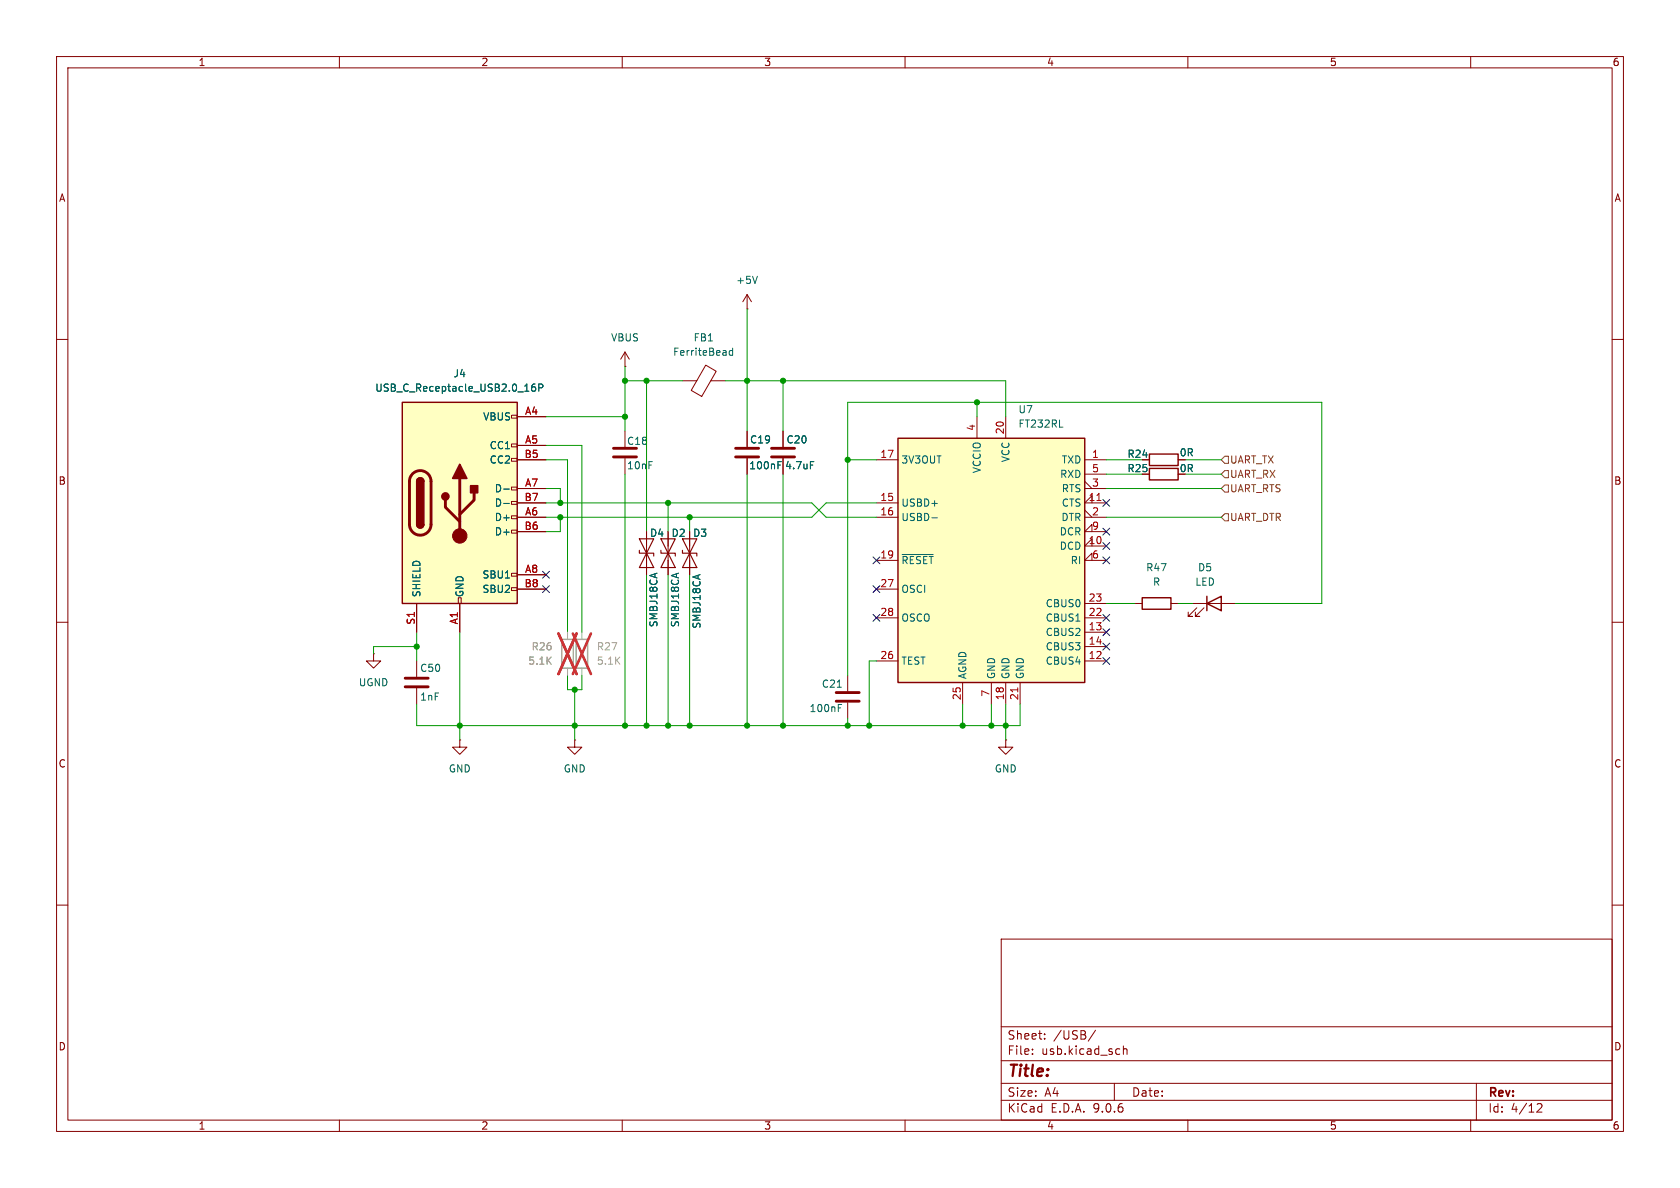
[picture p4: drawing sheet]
<svg xmlns="http://www.w3.org/2000/svg" width="297mm" height="210mm" viewBox="0 0 297 210" stroke-linecap="round" stroke-linejoin="round" font-family="sans-serif">
<g fill="none" stroke="#840000" stroke-width=".18">
<path d="M10 10h277v190h-277zM12 12h273v186h-273zM60 10v2M110 10v2M160 10v2M210 10v2M260 10v2M10 60h2M285 60h2M10 110h2M66 115.6v1.2h1.3l-1.3 1.3-1.2-1.3h1.2M66 115.6h.1"/>
<path d="M73.7 116.8v2.8M200.7 106.7h1.2M207 106.7h1.3M285 110h2M73.7 121.7v2.8M10 160h2M177 166h108v32h-108zM285 160h2M60 198v2M110 198v2M160 198v2M177 194.5h108"/>
<path d="M177 191.5h108M177 187.5h108M177 181.5h108M182.5 186.3v.1M182.5 185.5v.1M184.7 183.6v.1M184.7 182.8v.1M193.7 182.1l-1.3 2M197 191.5v3M197.8 185.4l.2 .1M198 186.3l-.2 .1M198.6 184.9v1.5"/>
<path d="M198.6 185.5l.2-.1 .4 .1v.9M210 198v2M260 198v2M261 191.5v6.5M271.7 195.2l.6-.1 .2 .1 .1 .3-.9 1.1h.9"/>
</g>
<path d="M201.9 105.7h5.1v2h-5.1z" fill="none" stroke="#840000" stroke-width=".25"/>
<path d="M71.6 119.9h4.1M71.6 121.4h4.1" fill="none" stroke="#840000" stroke-width=".51"/>
<path d="M71.1 71.1h20.3v35.6h-20.3z" fill="#ffffc2"/>
<g fill="none" stroke="#840000" stroke-width=".18">
<path d="M90.4 73.4h1v.5h-1zM90.4 78.5h1v.5h-1zM91.4 73.7h5.1M91.4 78.7h5.1M132.1 76.2v2.8M138.4 76.2v2.8M90.4 81h1v.5h-1zM90.4 86.1h1v.5h-1zM90.4 88.6h1v.6h-1zM90.4 91.2h1v.5h-1zM90.4 93.7h1v.5h-1zM91.4 81.3h5.1"/>
<path d="M91.4 86.4h5.1M91.4 88.9h5.1M91.4 91.4h5.1M91.4 94h5.1M121.9 94v7.6M132.1 81v2.8M138.4 81v2.8M73.7 106.7v5.1M81 105.7h.5v1h-.5zM81.3 106.7v5.1M90.4 101.3h1v.6h-1zM90.4 103.9h1v.5h-1z"/>
<path d="M91.4 101.6h5.1M91.4 104.1h5.1M149.9 119.4v2.8M210.8 106.7h7.6M211.6 107.4l-1.5 1.6h.7h-.7v-.8M212.9 107.4l-1.6 1.6h.8h-.8v-.8M81.3 130.8v1.3h1.2l-1.2 1.3-1.3-1.3h1.3M81.3 130.8h.1M149.9 124.2v2.8M177.8 130.8v1.3h1.3l-1.3 1.3-1.3-1.3h1.3M177.8 130.8h.1"/>
</g>
<path d="M71.1 71.1h20.3v35.6h-20.3zM73.7 85.1a.64 .64 0 0 1 .6-.6 .64 .64 0 0 1 .6 .6M73.7 92.7a.64 .64 0 0 0 .6 .6 .64 .64 0 0 0 .6-.6M213.4 106.7l2.5-1.3v2.6zM213.4 105.4v2.6" fill="none" stroke="#840000" stroke-width=".25"/>
<path d="M130 79.2h4.1M136.4 79.2h4.1M72.9 83.8a1.9 1.9 0 0 1 2.1-.5 1.9 1.9 0 0 1 1.2 1.8v7.6a1.91 1.91 0 0 1-1.9 1.9 1.91 1.91 0 0 1-1.9-1.9v-7.8l.2-.6zM78.7 88.4v1.3l2.6 2.5M81.3 84.6v10.1M83.8 87.1v1.3l-2.5 2.5M130 80.8h4.1M136.4 80.8h4.1M147.8 122.4h4.1M147.8 124h4.1" fill="none" stroke="#840000" stroke-width=".51"/>
<g fill="#840000" stroke="#840000" stroke-width=".25">
<path d="M73.7 85.1h1.2v7.6h-1.2z"/>
<path d="M73.8 84.6a.64 .64 0 0 1 .7-.1 .64 .64 0 0 1 .4 .6h-1.2z"/>
<path d="M73.7 92.7h1.2a.64 .64 0 0 1-.6 .6 .64 .64 0 0 1-.6-.6z"/>
<path d="M81.3 82l1.2 2.6h-2.5z"/>
<path d="M83.2 85.9h1.3v1.2h-1.3z"/>
<circle cx="78.7" cy="87.8" r=".63"/>
</g>
<circle cx="81.3" cy="94.7" r="1.27" fill="#840000" stroke="#840000" stroke-width=".18"/>
<path d="M94.6 67.9l-.4 .1a.86 .86 0 0 0 0 1.2l.4-.2 .1-.4-.2-.2h-.3l-.2 .2M95.2 68.6l.7-.1 .1-.2-.1-.3-.7-.1v1.3M89.1 86.5h.9M89.1 89h.9M137.5 82.2h.5M137.5 81.6h.6M143.3 81.6h.6M148 121.5h.7M148.2 125.1h.4M148.2 124.5h.6" fill="none" stroke="#006464" stroke-width=".18"/>
<path d="M120.6 97.3v.5h2.6v.5M120.6 95.3h2.6l-1.3 2.5zM121.9 97.8l1.3 2.5h-2.6z" fill="none" stroke="#840000" stroke-width=".2"/>
<path d="M158.7 77.5h33.1v43.2h-33.1z" fill="#ffffc2"/>
<path d="M158.7 77.5h33.1v43.2h-33.1zM203.2 80.3h5.1v2h-5.1zM203.2 82.8h5.1v2h-5.1z" fill="none" stroke="#840000" stroke-width=".25"/>
<g fill="none" stroke="#840000" stroke-width=".18">
<path d="M132.1 54.6h.1M132.1 52.1l-.8 1.2M132.1 52.1l.7 1.2M132.1 52.1v2.5M91.4 73.7h5.1M91.4 78.7h5.1M110.5 64.8h.1M110.5 62.2v2.6M110.5 76.2v2.8M110.5 62.2l-.8 1.3M110.5 62.2l.8 1.3M120.6 67.3h2.6"/>
<path d="M124.8 64.5l1.8 1.1-2.5 4.5-1.9-1.1zM125.7 67.3h2.6M132.1 76.2v2.8M138.4 76.2v2.8M172.7 73.7v3.8M177.8 73.7v3.8M91.4 81.3h5.1M91.4 88.9h5.1M91.4 91.4h5.1M91.4 86.4h5.1M91.4 94h5.1M110.5 81v2.8"/>
<path d="M114.3 94v7.6M118.1 94v7.6M121.9 94v2.5M121.9 99.1v2.5M132.1 81v2.8M138.4 81v2.8M154.9 81.3h3.8M154.9 88.9h3.8M154.9 91.4h3.8M154.9 99.1h3.8M191.8 81.3h3.8M191.8 91.4h3.8"/>
<path d="M191.8 83.8h3.8M191.8 86.4h3.8M191.8 85.1l1.2 1.3M191.8 90.2l1.2 1.2M193 88.9v-1.3l-1.2 1.3h3.8M193 94v-1.3l-1.2 1.3h3.8M193 96.5v-1.2l-1.2 1.2h3.8M193 99.1v-1.3l-1.2 1.3h3.8M201.9 81.3h1.3M201.9 83.8h1.3M73.7 106.7v5.1M81.3 106.7v5.1"/>
<path d="M91.4 104.1h5.1M91.4 101.6h5.1M154.9 104.1h3.8M154.9 109.2h3.8M154.9 116.8h3.8M191.8 109.2h3.8M191.8 116.8h3.8M191.8 106.7h3.8M191.8 111.8h3.8M191.8 114.3h3.8M101.6 130.8v1.3h1.3l-1.3 1.3-1.3-1.3h1.3M101.6 130.8h.1"/>
<path d="M170.2 120.7v3.8M175.3 120.7v3.8M177.8 120.7v3.8M180.3 120.7v3.8"/>
</g>
<g fill="none" stroke="#006464" stroke-width=".18">
<path d="M133.9 48.8l-.4 1.3M94.6 67.9l-.4 .1a.86 .86 0 0 0 0 1.2l.4-.2 .1-.4-.2-.2h-.3l-.2 .2M95.2 68.6l.7-.1 .1-.2-.1-.3-.7-.1v1.3M129.5 61.5v1.3M129.5 62h-.3l-.3 .2 .1 .5h.5M187.3 75.5h.6M89.1 86.5h.9M89.1 89h.9M137.5 81.6h.6M137.5 82.2h.5M143.3 81.6h.6M159.5 98h5.5"/>
<path d="M164.7 91.5h1"/>
</g>
<path d="M193.9 88.5h.7M179.9 121.6v.7" fill="none" stroke="#a90000" stroke-width=".18"/>
<path d="M108.5 79.2h4M108.5 80.8h4" fill="none" stroke="#840000" stroke-width=".51"/>
<path d="M113 97.3v.5h2.6v.5M113 95.3h2.6l-1.3 2.5zM114.3 97.8l1.3 2.5h-2.6zM116.8 97.3v.5h2.6v.5M116.8 95.3h2.6l-1.3 2.5zM118.1 97.8l1.3 2.5h-2.6z" fill="none" stroke="#840000" stroke-width=".2"/>
<path d="M99.3 113h2v5.1h-2zM101.9 113h2v5.1h-2z" fill="none" stroke="#a1a1a1" stroke-width=".25"/>
<path d="M100.3 111.8v1.2M100.3 118.1v1.3M102.9 111.8v1.2M102.9 118.1v1.3" fill="none" stroke="#a1a1a1" stroke-width=".18"/>
<path d="M98.7 112l3.2 7.2M101.3 112l3.2 7.2M101.9 112l-3.2 7.2M104.5 112l-3.2 7.2" fill="none" stroke="#e12e31" stroke-width=".46"/>
<path d="M215.9 83.8l.6-.6h.7v1.3h-.7zM216.5 80.6h.7v1.3h-.7l-.6-.6zM216.5 90.8h.7v1.3h-.7l-.6-.7zM216.5 85.7h.7v1.3h-.7l-.6-.6z" fill="none" stroke="#725600" stroke-width=".18"/>
<g fill="none" stroke="#009600" stroke-width=".18">
<path d="M132.1 54.6v21.6M96.5 73.7h14M96.5 78.7h6.4v33.1M110.5 67.3h10.1M110.5 64.8v11.4M114.3 67.3v26.7M128.3 67.3h49.5v6.4M138.4 67.3v8.9M172.7 71.1v2.6M96.5 81.3h3.8v30.5M96.5 86.4h2.6v2.5M96.5 88.9h47l2.5 2.5h8.9"/>
<path d="M99.1 91.4v2.6h-2.6M110.5 83.8v44.5M118.1 88.9v5.1M121.9 91.4v2.6M132.1 83.8v44.5M138.4 83.8v44.5M149.9 81.3h5M154.9 88.9h-8.9l-2.5 2.5h-47M195.6 86.4h20.3M195.6 91.4h20.3M195.6 83.8h6.3M195.6 81.3h6.3"/>
<path d="M209.5 83.8h6.4M209.5 81.3h6.4M73.7 111.8v5M73.7 114.3h-7.7v1.3M81.3 111.8v19M100.3 119.4v2.5h2.6v-2.5M114.3 101.6v26.7M118.1 101.6v26.7M121.9 101.6v26.7M154.9 116.8h-1.2v11.5M195.6 106.7h5.1M208.3 106.7h2.5"/>
<path d="M218.4 106.7h15.3v-35.6h-83.8v48.3M73.7 124.5v3.8h106.6v-3.8M101.6 121.9v8.9M149.9 127v1.3M170.2 124.5v3.8M175.3 124.5v3.8M177.8 124.5v6.3"/>
</g>
<g fill="none" stroke="#000084" stroke-width=".18">
<path d="M154.3 98.5l1.2 1.2M155.5 98.5l-1.2 1.2M195 98.5l1.2 1.2M195 95.9l1.2 1.2M195 93.4l1.2 1.2M195 88.3l1.2 1.2M196.2 98.5l-1.2 1.2M196.2 95.9l-1.2 1.2M196.2 93.4l-1.2 1.2M196.2 88.3l-1.2 1.2M95.9 103.5l1.2 1.2M95.9 101l1.2 1.2"/>
<path d="M97.1 103.5l-1.2 1.2M97.1 101l-1.2 1.2M154.3 103.5l1.2 1.2M154.3 108.6l1.2 1.2M155.5 103.5l-1.2 1.2M155.5 108.6l-1.2 1.2M195 111.2l1.2 1.2M195 113.7l1.2 1.2M195 108.6l1.2 1.2M195 116.2l1.2 1.2M196.2 111.2l-1.2 1.2M196.2 113.7l-1.2 1.2"/>
<path d="M196.2 108.6l-1.2 1.2M196.2 116.2l-1.2 1.2"/>
</g>
<g fill="#009600" stroke="#009600" stroke-width=".18">
<circle cx="101.6" cy="121.9" r=".46"/>
<circle cx="101.6" cy="128.3" r=".46"/>
<circle cx="110.5" cy="128.3" r=".46"/>
<circle cx="73.7" cy="114.3" r=".46"/>
<circle cx="114.3" cy="128.3" r=".46"/>
<circle cx="121.9" cy="128.3" r=".46"/>
<circle cx="118.1" cy="128.3" r=".46"/>
<circle cx="81.3" cy="128.3" r=".46"/>
<circle cx="149.9" cy="81.3" r=".46"/>
<circle cx="172.7" cy="71.1" r=".46"/>
<circle cx="153.7" cy="128.3" r=".46"/>
<circle cx="149.9" cy="128.3" r=".46"/>
<circle cx="138.4" cy="67.3" r=".46"/>
<circle cx="132.1" cy="67.3" r=".46"/>
<circle cx="132.1" cy="128.3" r=".46"/>
<circle cx="138.4" cy="128.3" r=".46"/>
<circle cx="175.3" cy="128.3" r=".46"/>
<circle cx="170.2" cy="128.3" r=".46"/>
<circle cx="177.8" cy="128.3" r=".46"/>
<circle cx="118.1" cy="88.9" r=".46"/>
<circle cx="121.9" cy="91.4" r=".46"/>
<circle cx="110.5" cy="73.7" r=".46"/>
<circle cx="99.1" cy="91.4" r=".46"/>
<circle cx="99.1" cy="88.9" r=".46"/>
<circle cx="114.3" cy="67.3" r=".46"/>
<circle cx="110.5" cy="67.3" r=".46"/>
</g>
<text font-size="2.8" fill="#840000" x="178" y="190.9">Title:</text>
<g font-size="2.1" fill="#840000">
<text x="178" y="184">Sheet:</text>
<text x="186.2" y="184">/USB/</text>
<text x="178" y="186.7">File:</text>
<text x="184.1" y="186.7">usb.kicad_sch</text>
<text x="178" y="196.9">KiCad</text>
<text x="178" y="194.1">Size:</text>
<text x="184.7" y="194.1">A4</text>
<text x="185.7" y="196.9">E.D.A.</text>
<text x="193.3" y="196.9">9.0.6</text>
<text x="200" y="194.1">Date:</text>
<text x="263" y="194.3">Rev:</text>
<text x="263" y="196.9">Id:</text>
<text x="267.1" y="196.9">4/12</text>
</g>
<g font-size="1.8" fill="#840000">
<text x="35" y="11.9">1</text>
<text x="85" y="11.9">2</text>
<text x="135" y="11.9">3</text>
<text x="185" y="11.9">4</text>
<text x="235" y="11.9">5</text>
<text x="285" y="11.9">6</text>
<text x="10.3" y="35.9">A</text>
<text x="285.3" y="35.9">A</text>
<text x="208.5" y="80.9">0R</text>
<text x="208.5" y="83.7">0R</text>
<text x="10.3" y="85.9">B</text>
<text x="285.3" y="85.9">B</text>
<text x="10.3" y="135.9">C</text>
<text x="285.3" y="135.9">C</text>
<text x="10.3" y="185.9">D</text>
<text x="285.3" y="185.9">D</text>
<text x="35" y="199.9">1</text>
<text x="85" y="199.9">2</text>
<text x="135" y="199.9">3</text>
<text x="185" y="199.9">4</text>
<text x="235" y="199.9">5</text>
<text x="285" y="199.9">6</text>
</g>
<g font-size="1.8" fill="#006464">
<text x="130" y="50.4">+5V</text>
<text x="107.9" y="60.6">VBUS</text>
<text x="118.9" y="63.1">FerriteBead</text>
<text x="122.5" y="60.6">FB1</text>
<text x="66.2" y="69.4">USB_C_Receptacle_USB2.0_16P</text>
<text x="80.1" y="66.9">J4</text>
<text x="85.3" y="74.5">VBUS</text>
<text x="180" y="73.3">U7</text>
<text x="180" y="75.8">FT232RL</text>
<text x="86.5" y="79.6">CC1</text>
<text x="86.5" y="82.1">CC2</text>
<text x="110.8" y="78.8">C18</text>
<text x="110.8" y="83.2">10nF</text>
<text x="132.4" y="83.2">100nF</text>
<text x="132.5" y="78.6">C19</text>
<text x="138.7" y="83.2">4.7uF</text>
<text x="138.9" y="78.6">C20</text>
<text x="159.3" y="82.1">3V3OUT</text>
<text x="173.6" y="83.7" transform="rotate(-90 173.6 83.7)">VCCIO</text>
<text x="178.7" y="81.8" transform="rotate(-90 178.7 81.8)">VCC</text>
<text x="187.6" y="82.1">TXD</text>
<text x="199.2" y="81.1">R24</text>
<text x="199.2" y="83.7">R25</text>
<text x="87.4" y="87.2">D-</text>
<text x="87.4" y="89.8">D-</text>
<text x="159.3" y="89.8">USBD+</text>
<text x="187.3" y="84.7">RXD</text>
<text x="187.6" y="87.2">RTS</text>
<text x="187.6" y="89.8">CTS</text>
<text x="87.4" y="92.3">D+</text>
<text x="87.4" y="94.8">D+</text>
<text x="114.8" y="95.1">D4</text>
<text x="118.6" y="95.1">D2</text>
<text x="122.4" y="95.1">D3</text>
<text x="159.3" y="92.3">USBD-</text>
<text x="187.2" y="94.8">DCR</text>
<text x="187.6" y="92.3">DTR</text>
<text x="159.3" y="99.9">~{RESET}</text>
<text x="187.2" y="97.4">DCD</text>
<text x="189.2" y="99.9">RI</text>
<text x="202.5" y="101.2">R47</text>
<text x="211.7" y="101.2">D5</text>
<text x="74.5" y="105.7" transform="rotate(-90 74.5 105.7)">SHIELD</text>
<text x="82.1" y="105.7" transform="rotate(-90 82.1 105.7)">GND</text>
<text x="85.2" y="102.5">SBU1</text>
<text x="85.2" y="105">SBU2</text>
<text x="159.3" y="105">OSCI</text>
<text x="184.8" y="107.5">CBUS0</text>
<text x="203.7" y="103.7">R</text>
<text x="211.2" y="103.7">LED</text>
<text x="116.4" y="111" transform="rotate(-90 116.4 111)">SMBJ18CA</text>
<text x="120.2" y="111" transform="rotate(-90 120.2 111)">SMBJ18CA</text>
<text x="124.1" y="111.2" transform="rotate(-90 124.1 111.2)">SMBJ18CA</text>
<text x="159.3" y="110.1">OSCO</text>
<text x="184.8" y="110.1">CBUS1</text>
<text x="184.8" y="112.6">CBUS2</text>
<text x="74.2" y="119">C50</text>
<text x="159.3" y="117.7">TEST</text>
<text x="184.8" y="115.2">CBUS3</text>
<text x="184.8" y="117.7">CBUS4</text>
<text x="63.3" y="121.5">UGND</text>
<text x="74.2" y="124.1">1nF</text>
<text x="145.2" y="121.8">C21</text>
<text x="171" y="120.1" transform="rotate(-90 171 120.1)">AGND</text>
<text x="176.1" y="120.1" transform="rotate(-90 176.1 120.1)">GND</text>
<text x="178.7" y="120.1" transform="rotate(-90 178.7 120.1)">GND</text>
<text x="181.2" y="120.1" transform="rotate(-90 181.2 120.1)">GND</text>
<text x="143" y="126.1">100nF</text>
<text x="79.2" y="136.8">GND</text>
<text x="99.6" y="136.8">GND</text>
<text x="175.8" y="136.8">GND</text>
</g>
<g font-size="1.8" fill="#a90000">
<text x="92.7" y="73.4">A4</text>
<text x="172.5" y="76.3" transform="rotate(-90 172.5 76.3)">4</text>
<text x="177.5" y="76.9" transform="rotate(-90 177.5 76.9)">20</text>
<text x="92.6" y="81">B5</text>
<text x="92.7" y="78.5">A5</text>
<text x="155.5" y="81">17</text>
<text x="193" y="81">1</text>
<text x="193" y="83.6">5</text>
<text x="92.6" y="88.6">B7</text>
<text x="92.7" y="86.1">A7</text>
<text x="155.5" y="88.6">15</text>
<text x="192.4" y="88.6">11</text>
<text x="193" y="86.1">3</text>
<text x="92.6" y="93.7">B6</text>
<text x="92.7" y="91.2">A6</text>
<text x="155.5" y="91.2">16</text>
<text x="193" y="91.2">2</text>
<text x="193" y="93.7">9</text>
<text x="92.7" y="101.3">A8</text>
<text x="155.5" y="98.8">19</text>
<text x="192.4" y="96.3">10</text>
<text x="193" y="98.8">6</text>
<text x="92.6" y="103.9">B8</text>
<text x="155.5" y="103.9">27</text>
<text x="192.4" y="106.4">23</text>
<text x="73.4" y="110.5" transform="rotate(-90 73.4 110.5)">S1</text>
<text x="81" y="110.5" transform="rotate(-90 81 110.5)">A1</text>
<text x="155.5" y="109">28</text>
<text x="192.4" y="109">22</text>
<text x="192.4" y="111.5">13</text>
<text x="155.5" y="116.6">26</text>
<text x="192.4" y="114">14</text>
<text x="192.4" y="116.6">12</text>
<text x="169.9" y="123.9" transform="rotate(-90 169.9 123.9)">25</text>
<text x="175" y="123.3" transform="rotate(-90 175 123.3)">7</text>
<text x="177.5" y="123.9" transform="rotate(-90 177.5 123.9)">18</text>
<text x="180.1" y="123.9" transform="rotate(-90 180.1 123.9)">21</text>
</g>
<g font-size="1.8" fill="#725600">
<text x="217.4" y="82.1">UART_TX</text>
<text x="217.4" y="84.7">UART_RX</text>
<text x="217.4" y="87.2">UART_RTS</text>
<text x="217.4" y="92.3">UART_DTR</text>
</g>
<g font-size="1.8" fill="#989898">
<text x="93.3" y="117.7">5.1K</text>
<text x="93.9" y="115.2">R26</text>
<text x="105.4" y="115.2">R27</text>
<text x="105.4" y="117.7">5.1K</text>
</g>
</svg>
